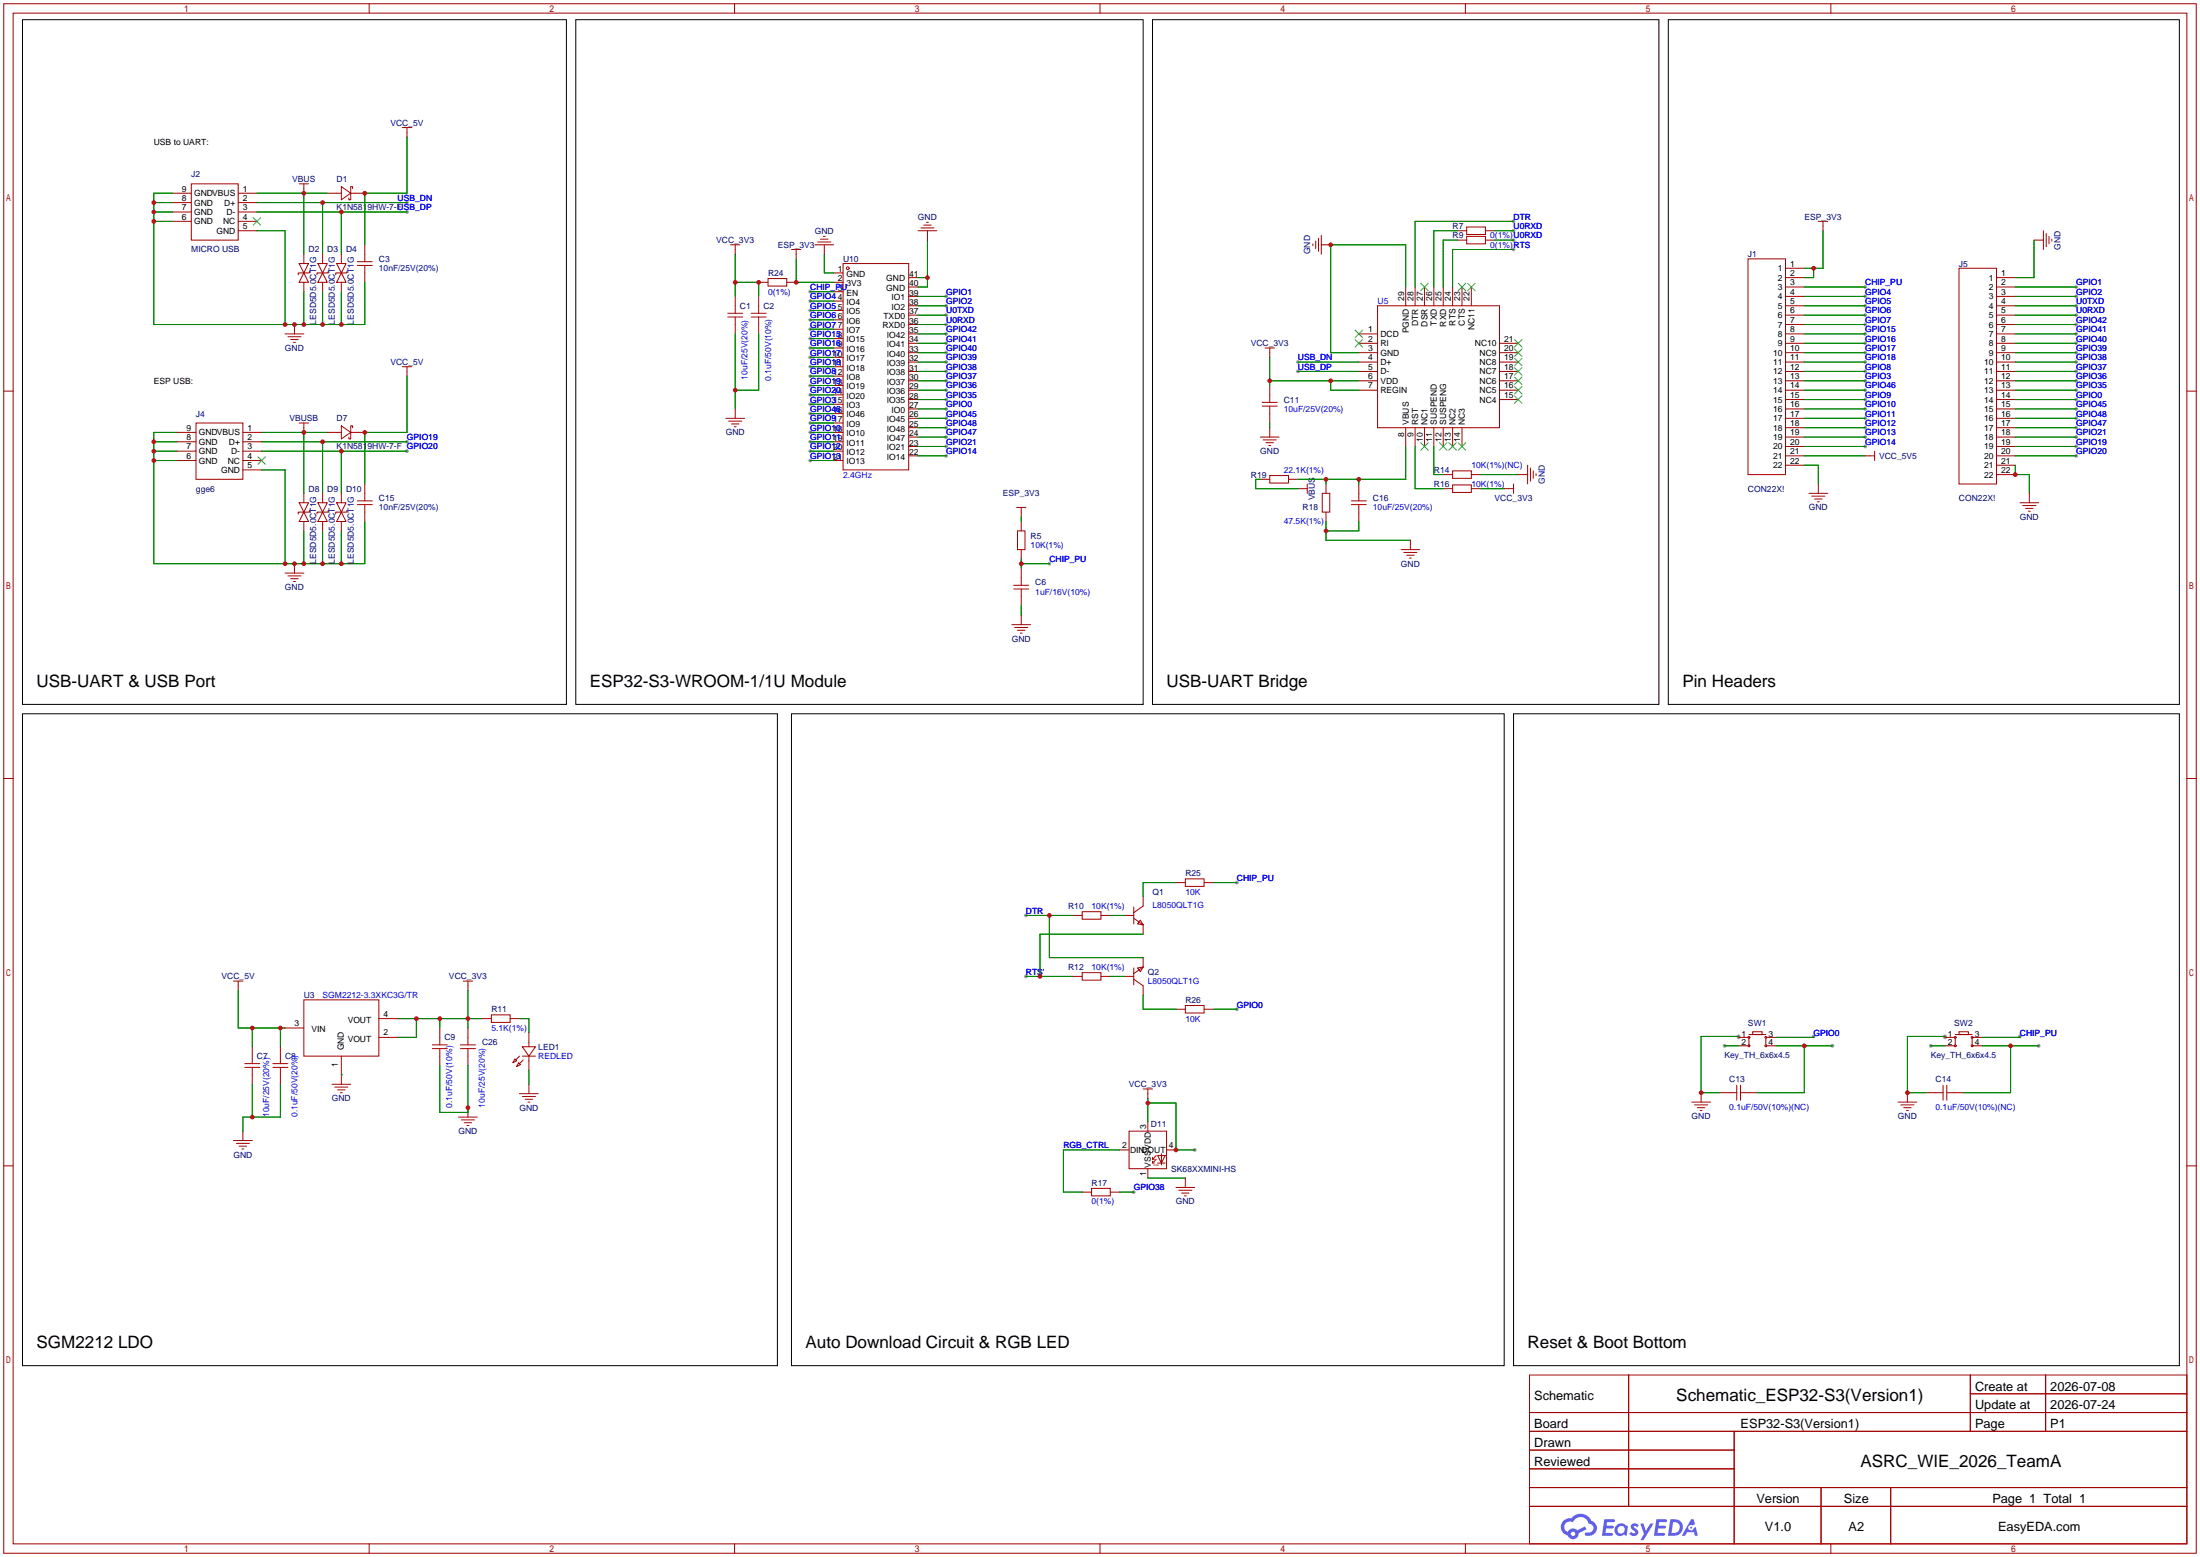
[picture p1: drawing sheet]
<svg xmlns="http://www.w3.org/2000/svg" width="596mm" height="422mm" viewBox="0 0 596 422" stroke-linecap="round" stroke-linejoin="round" font-family="sans-serif">
<g fill="#999">
<circle cx="470.9" cy="280.9" r=".51"/>
<circle cx="526.8" cy="280.9" r=".51"/>
<circle cx="110.2" cy="54.9" r=".51"/>
<circle cx="110.2" cy="57.4" r=".51"/>
<circle cx="351.5" cy="98" r=".51"/>
<circle cx="351.5" cy="100.6" r=".51"/>
<circle cx="410" cy="59.9" r=".51"/>
<circle cx="410" cy="67.6" r=".51"/>
<circle cx="410" cy="62.5" r=".51"/>
<circle cx="410" cy="65" r=".51"/>
<circle cx="323.6" cy="311.4" r=".51"/>
<circle cx="307.1" cy="322.8" r=".51"/>
<circle cx="491.2" cy="280.7" r=".51"/>
<circle cx="467.1" cy="283.2" r=".51"/>
<circle cx="470.9" cy="280.7" r=".51"/>
<circle cx="496.3" cy="283.2" r=".51"/>
<circle cx="547.1" cy="280.7" r=".51"/>
<circle cx="523" cy="283.2" r=".51"/>
<circle cx="526.8" cy="280.7" r=".51"/>
<circle cx="552.2" cy="283.2" r=".51"/>
<circle cx="219.5" cy="79" r=".51"/>
<circle cx="219.5" cy="81.5" r=".51"/>
<circle cx="219.5" cy="84.1" r=".51"/>
<circle cx="219.5" cy="86.6" r=".51"/>
<circle cx="219.5" cy="89.2" r=".51"/>
<circle cx="219.5" cy="91.7" r=".51"/>
<circle cx="219.5" cy="94.2" r=".51"/>
<circle cx="219.5" cy="96.8" r=".51"/>
<circle cx="219.5" cy="99.3" r=".51"/>
<circle cx="219.5" cy="101.9" r=".51"/>
<circle cx="219.5" cy="104.4" r=".51"/>
<circle cx="219.5" cy="106.9" r=".51"/>
<circle cx="219.5" cy="109.5" r=".51"/>
<circle cx="219.5" cy="112" r=".51"/>
<circle cx="219.5" cy="114.6" r=".51"/>
<circle cx="219.5" cy="117.1" r=".51"/>
<circle cx="219.5" cy="119.6" r=".51"/>
<circle cx="219.5" cy="122.2" r=".51"/>
<circle cx="219.5" cy="124.7" r=".51"/>
<circle cx="256.3" cy="80.3" r=".51"/>
<circle cx="256.3" cy="82.8" r=".51"/>
<circle cx="256.3" cy="85.3" r=".51"/>
<circle cx="256.3" cy="87.9" r=".51"/>
<circle cx="256.3" cy="90.4" r=".51"/>
<circle cx="256.3" cy="93" r=".51"/>
<circle cx="256.3" cy="95.5" r=".51"/>
<circle cx="256.3" cy="98" r=".51"/>
<circle cx="256.3" cy="100.6" r=".51"/>
<circle cx="256.3" cy="103.1" r=".51"/>
<circle cx="256.3" cy="105.7" r=".51"/>
<circle cx="256.3" cy="108.2" r=".51"/>
<circle cx="256.3" cy="110.7" r=".51"/>
<circle cx="256.3" cy="113.3" r=".51"/>
<circle cx="256.3" cy="115.8" r=".51"/>
<circle cx="256.3" cy="118.4" r=".51"/>
<circle cx="256.3" cy="120.9" r=".51"/>
<circle cx="256.3" cy="123.4" r=".51"/>
<circle cx="335" cy="239" r=".51"/>
<circle cx="335" cy="273.3" r=".51"/>
<circle cx="277.9" cy="247.9" r=".51"/>
<circle cx="277.9" cy="264.4" r=".51"/>
<circle cx="284.2" cy="152.7" r=".51"/>
<circle cx="505.2" cy="120.9" r=".51"/>
<circle cx="505.2" cy="118.4" r=".51"/>
<circle cx="505.2" cy="115.8" r=".51"/>
<circle cx="505.2" cy="113.3" r=".51"/>
<circle cx="505.2" cy="110.7" r=".51"/>
<circle cx="505.2" cy="108.2" r=".51"/>
<circle cx="505.2" cy="105.7" r=".51"/>
<circle cx="505.2" cy="103.1" r=".51"/>
<circle cx="505.2" cy="100.6" r=".51"/>
<circle cx="505.2" cy="98" r=".51"/>
<circle cx="505.2" cy="95.5" r=".51"/>
<circle cx="505.2" cy="93" r=".51"/>
<circle cx="505.2" cy="90.4" r=".51"/>
<circle cx="505.2" cy="87.9" r=".51"/>
<circle cx="505.2" cy="85.3" r=".51"/>
<circle cx="505.2" cy="82.8" r=".51"/>
<circle cx="505.2" cy="80.3" r=".51"/>
<circle cx="505.2" cy="77.7" r=".51"/>
<circle cx="562.4" cy="123.4" r=".51"/>
<circle cx="562.4" cy="120.9" r=".51"/>
<circle cx="562.4" cy="118.4" r=".51"/>
<circle cx="562.4" cy="115.8" r=".51"/>
<circle cx="562.4" cy="113.3" r=".51"/>
<circle cx="562.4" cy="110.7" r=".51"/>
<circle cx="562.4" cy="108.2" r=".51"/>
<circle cx="562.4" cy="105.7" r=".51"/>
<circle cx="562.4" cy="103.1" r=".51"/>
<circle cx="562.4" cy="100.6" r=".51"/>
<circle cx="562.4" cy="98" r=".51"/>
<circle cx="562.4" cy="95.5" r=".51"/>
<circle cx="562.4" cy="93" r=".51"/>
<circle cx="562.4" cy="90.4" r=".51"/>
<circle cx="562.4" cy="87.9" r=".51"/>
<circle cx="110.2" cy="122.2" r=".51"/>
<circle cx="110.2" cy="119.6" r=".51"/>
<circle cx="562.4" cy="85.3" r=".51"/>
<circle cx="562.4" cy="82.8" r=".51"/>
<circle cx="562.4" cy="77.7" r=".51"/>
<circle cx="562.4" cy="80.3" r=".51"/>
</g>
<g fill="none" stroke="#a10000" stroke-width=".27">
<path d="M1 1h593.9v419.6h-593.9zM3.6 3.6h588.7v414.5h-588.7zM100 1v2.6M199 1v2.6M297.9 1v2.6M396.9 1v2.6M495.9 1v2.6M1 105.9h2.6M592.3 105.9h2.6M1 210.8h2.6M592.3 210.8h2.6M1 315.7h2.6"/>
<path d="M592.3 315.7h2.6M414.3 372.4h178v45.7h-178zM441.1 372.4v35.5M533.7 372.4v15.2M533.7 377.4h58.6M554.1 372.4v15.2M414.3 382.5h178M414.3 387.6h178M414.3 392.7h55.4M414.3 397.8h55.4M469.7 387.6v30.5M100 418.1v2.5"/>
<path d="M199 418.1v2.5M297.9 418.1v2.5M396.9 418.1v2.5M414.3 402.8h178M414.3 407.9h178M493.2 402.8v15.3M495.9 418.1v2.5M512.1 402.8v15.3"/>
</g>
<g fill="#5487ff">
<path d="M442 412.8a1.3 1.3 0 0 1 1.9 .2l-.4 .7a.47 .47 0 0 0-.4-.5 .47 .47 0 0 0-.6 .3l.2 .1a1.28 1.28 0 0 1 .7 2.1 1.53 1.53 0 0 1-2.1-.3l.5-.6 .8 .4a.31 .31 0 0 0 .3-.2 .31 .31 0 0 0-.3-.4 1.12 1.12 0 0 1-.6-1.8z"/>
<path d="M444.3 412.6h.8l.7 1.9 1.2-1.9h.9l-2.7 4.5h-.9l1-1.7z"/>
<path d="M434.5 411.4h2.5a.4 .4 0 0 1 .4 .4 .4 .4 0 0 1-.4 .4h-1.7l-.1 .9h1.6l.3 .4-.4 .4h-1.7l-.1 1.2 1.8 .1 .2 .5-.4 .2h-2.6z"/>
<path d="M448.6 411.4h2.5a.4 .4 0 0 1 .5 .4 .4 .4 0 0 1-.5 .4h-1.7l-.1 .9h1.6l.3 .4-.4 .4h-1.7l-.1 1.2 1.8 .1 .2 .5-.4 .2h-2.6z"/>
<path d="M458 411.4h.8l.3 1.4-.6 .3a.75 .75 0 0 0-1.2 .3 .75 .75 0 0 0 .5 1.1 .75 .75 0 0 0 1-.7l.5-.3 .6 2.4h-.8l-.3-1h-1.8l-.6 1h-.9z"/>
<path d="M452.4 411.4l-.6 4.5h1.4a2.27 2.27 0 0 0 2.6-2.3 2.27 2.27 0 0 0-2.7-2.2zM453.2 412.2a1.5 1.5 0 0 1 1.8 1.5 1.5 1.5 0 0 1-1.9 1.4h-.3z"/>
<path d="M437.8 413a1.6 1.6 0 0 0-.3 2.3 1.6 1.6 0 0 0 2.3 .2l.8 .4 .3-2.5-.1-.3h-.5a1.58 1.58 0 0 0-2.5-.1zM438.4 413.6a.99 .99 0 0 1 1.7 .5 .99 .99 0 0 1-1.4 1.1 .98 .98 0 0 1-.3-1.6z"/>
<path d="M423.5 411.8a2.37 2.37 0 0 0 1.1 4 1.54 1.54 0 0 0 1.8 1 1.54 1.54 0 0 0 1.2-1.6l2.2-1.1-.5-.7-2.1 1a1.57 1.57 0 0 0-2.6 .5 1.5 1.5 0 0 1-.7-2.1 1.5 1.5 0 0 1 2.2-.5 2.27 2.27 0 0 1 2.3-1.4 2.27 2.27 0 0 1 2 1.8 1.23 1.23 0 0 1 1.1 1.5 1.23 1.23 0 0 1-1.7 .8 .47 .47 0 0 0-.6 .4 .47 .47 0 0 0 .5 .5 2.14 2.14 0 0 0 2.7-1.3 2.14 2.14 0 0 0-1.4-2.7 3.2 3.2 0 0 0-5.4-.8l-1.1 .1zM425.5 415.4a.6 .6 0 0 1 1.2 0 .6 .6 0 0 1-1.2 0z"/>
<circle cx="458" cy="413.7" r=".28"/>
</g>
<g fill="none" stroke="#a10000" stroke-width=".27">
<path d="M109 34.5h2.5M110.2 34.5v2.6M46.7 52.3h5.1M46.7 54.9h5.1M46.7 57.4h5.1M46.7 59.9h5.1M51.8 49.8h12.7v15.2h-12.7zM64.5 52.3h5.1M64.5 54.9h5.1M64.5 57.4h5.1M64.5 59.9h5.1M81 49.8h2.6"/>
<path d="M82.3 49.8v2.5M88.6 52.3h3.9M92.5 50.5l2.5 1.8-2.5 1.8zM95 52.3h3.8M95.5 51.1v-.6h-.5v3.6h-.5v-.5M492.5 59.9h2.5M493.8 59.9v2.6M64.5 62.5h5.1M81 71.4h2.6l-1.3 2.5zM82.3 73.9l1.3 2.6h-2.6zM82.3 68.8v2.6M82.3 76.5v2.5"/>
<path d="M83.8 73.4v.5h-3v.5M86.1 71.4h2.5l-1.2 2.5zM87.4 73.9l1.2 2.6h-2.5zM87.4 68.8v2.6M87.4 76.5v2.5M88.9 73.4v.5h-3v.5M91.2 71.4h2.5l-1.2 2.5zM92.5 73.9l1.2 2.6h-2.5zM92.5 68.8v2.6M92.5 76.5v2.5M94 73.4v.5h-3.1v.5M96.8 70.9h4"/>
<path d="M96.8 71.9h4M98.8 66.3v4.6M98.8 71.9v4.6M197.9 66.3h2.5M199.1 66.3v2.5M205.5 76.5h2.5M208 75.4h5.1v2.1h-5.1zM213.1 76.5h2.5M214.4 67.6h2.5M215.6 67.6v2.5M220.7 66.3h5.1M221.5 65.5h3.5"/>
<path d="M222.2 64.8h2.1M223 64h.5M223.3 66.3v2.5M225.8 73.9h2.5M225.8 76.5h2.5M225.8 79h2.5M228.3 71.4h17.8v55.9h-17.8zM246.1 77.7h2.6M246.1 75.2h2.6M248.7 62.5h5M249.4 61.7h3.6M250.2 61h2"/>
<path d="M251 60.2h.5M251.2 62.5v2.5M355.6 66v.5M356.4 65.3v2M357.1 64.5v3.6M357.9 66.3h2.5M357.9 63.8v5M380.7 77.7v5.1M383.3 77.7v5.1M385.8 77.7v5.1M388.4 77.7v5.1M390.9 77.7v5.1"/>
<path d="M393.4 77.7v5.1M394.7 62.5h2.6M394.7 65h2.6M396 77.7v5.1M397.3 61.5h5v2h-5zM397.3 64h5v2h-5zM398.5 77.7v5.1M402.3 62.5h2.6M402.3 65h2.6M473.5 70.1h10.1v58.4h-10.1zM483.6 77.7h5.1M483.6 75.2h5.1"/>
<path d="M483.6 72.6h5.1M530.6 72.6h10.2v58.5h-10.2zM540.8 77.7h5M540.8 75.2h5M550.9 65h2.6M553.5 62.5v5.1M554.2 63.2v3.6M555 64v2M555.8 64.8v.5M77.2 90.4h5.1M78 91.2h3.5M78.7 91.9h2.1"/>
<path d="M79.5 92.7h.5M79.8 87.9v2.5M109 99.3h2.5M110.2 99.3v2.6M197.1 84.8h4.1M197.1 85.9h4.1M199.1 80.3v4.5M199.1 85.9v4.5M203.5 84.8h4M203.5 85.9h4M205.5 80.3v4.5M205.5 85.9v4.5"/>
<path d="M225.8 99.3h2.5M225.8 94.2h2.5M225.8 81.5h2.5M225.8 84.1h2.5M225.8 86.6h2.5M225.8 89.2h2.5M225.8 91.7h2.5M225.8 96.8h2.5M246.1 90.4h2.6M246.1 93h2.6M246.1 95.5h2.6M246.1 98h2.6"/>
<path d="M246.1 87.9h2.6M246.1 85.3h2.6M246.1 82.8h2.6M246.1 80.3h2.6M342.6 94.2h2.6M343.9 94.2v2.6M368 90.4h5.1M368 93h5.1M368 95.5h5.1M368 98h5.1M373.1 82.8h33v33h-33zM406.1 93h5.1"/>
<path d="M406.1 95.5h5.1M406.1 98h5.1M483.6 90.4h5.1M483.6 93h5.1M483.6 95.5h5.1M483.6 98h5.1M483.6 87.9h5.1M483.6 85.3h5.1M483.6 82.8h5.1M483.6 80.3h5.1M540.8 90.4h5M540.8 93h5"/>
<path d="M540.8 95.5h5M540.8 98h5M540.8 87.9h5M540.8 85.3h5M540.8 82.8h5M540.8 80.3h5M48 117.1h5.1M48 119.6h5.1M53.1 114.6h12.7v15.2h-12.7zM65.8 117.1h5.1M65.8 119.6h5.1M81 114.6h2.6"/>
<path d="M82.3 114.6v2.5M88.6 117.1h3.9M92.5 115.3l2.5 1.8-2.5 1.8zM95 117.1h3.8M95.5 115.8v-.5h-.5v3.6h-.5v-.5M196.6 113.3h5.1M197.4 114h3.5M198.1 114.8h2.1M198.9 115.6h.5M199.1 110.7v2.6M225.8 101.9h2.5M225.8 104.4h2.5"/>
<path d="M225.8 106.9h2.5M225.8 109.5h2.5M225.8 112h2.5M225.8 114.6h2.5M225.8 117.1h2.5M225.8 119.6h2.5M246.1 100.6h2.6M246.1 103.1h2.6M246.1 105.7h2.6M246.1 108.2h2.6M246.1 118.4h2.6M246.1 115.8h2.6"/>
<path d="M246.1 113.3h2.6M246.1 110.7h2.6M341.4 118.4h5.1M341.9 109h4M341.9 110h4M342.1 119.1h3.6M342.9 119.9h2M343.9 104.4v4.6M343.9 110v4.6M343.9 115.8v2.6M368 100.6h5.1M368 103.1h5.1"/>
<path d="M368 105.7h5.1M380.7 115.8v5.1M383.3 115.8v5.1M385.8 115.8v5.1M388.4 115.8v5.1M390.9 115.8v5.1M393.4 115.8v5.1M396 115.8v5.1M406.1 100.6h5.1M406.1 103.1h5.1M406.1 105.7h5.1M406.1 108.2h5.1"/>
<path d="M483.6 100.6h5.1M483.6 103.1h5.1M483.6 105.7h5.1M483.6 108.2h5.1M483.6 118.4h5.1M483.6 115.8h5.1M483.6 113.3h5.1M483.6 110.7h5.1M540.8 100.6h5M540.8 103.1h5M540.8 105.7h5M540.8 108.2h5"/>
<path d="M540.8 118.4h5M540.8 115.8h5M540.8 113.3h5M540.8 110.7h5M48 122.2h5.1M48 124.7h5.1M65.8 122.2h5.1M65.8 124.7h5.1M65.8 127.3h5.1M81 136.1h2.6l-1.3 2.6zM82.3 138.7l1.3 2.5h-2.6zM82.3 133.6v2.5"/>
<path d="M83.8 138.2v.5h-3v.5M86.1 136.1h2.5l-1.2 2.6zM87.4 138.7l1.2 2.5h-2.5zM87.4 133.6v2.5M88.9 138.2v.5h-3v.5M91.2 136.1h2.5l-1.2 2.6zM92.5 138.7l1.2 2.5h-2.5zM92.5 133.6v2.5M94 138.2v.5h-3.1v.5M96.8 135.6h4M96.8 136.7h4M98.8 131.1v4.5"/>
<path d="M98.8 136.7v4.5M225.8 122.2h2.5M225.8 124.7h2.5M246.1 123.4h2.6M246.1 120.9h2.6M275.3 137.4h2.6M276.6 137.4v2.6M341.4 129.8h2.5M343.7 120.6h.5M343.9 128.8h5.1v2h-5.1zM349 129.8h2.5M351.5 132.3h2.6"/>
<path d="M354.1 131.1v2.5M358.1 133.6h2.1v5.1h-2.1zM359.2 131.1v2.5M359.2 138.7v2.5M366 135.6h4.1M366 136.7h4.1M368 131.1v4.5M368 136.7v4.5M390.9 128.5h2.5M390.9 132.3h2.5M393.4 127.5h5.1v2h-5.1zM393.4 131.3h5.1v2h-5.1z"/>
<path d="M398.5 128.5h2.6M398.5 132.3h2.6M407.4 132.3h2.6M410 131.1v2.5M411.2 128.5h2.6M413.8 126v5.1M414.5 126.7v3.6M415.3 127.5v2M416.1 128.3v.5M483.6 123.4h5.1M483.6 120.9h5.1M483.6 126h5.1"/>
<path d="M490 133.6h5M490.7 134.4h3.6M491.5 135.1h2M492.3 135.9h.5M492.5 131.1v2.5M505.2 123.4h2.5M507.7 122.2v2.5M540.8 128.5h5M540.8 123.4h5M540.8 120.9h5M540.8 126h5M547.1 136.1h5.1"/>
<path d="M547.9 136.9h3.5M548.6 137.7h2.1M549.4 138.4h.5M549.7 133.6v2.5M77.2 155.2h5.1M78 156h3.5M78.7 156.7h2.1M79.5 157.5h.5M79.8 152.7v2.5M82.3 141.2v2.6M87.4 141.2v2.6M92.5 141.2v2.6"/>
<path d="M274.6 158.5h4M274.6 159.5h4M275.6 143.8h2v5h-2zM276.6 141.2v2.6M276.6 148.8v2.6M276.6 153.9v4.6M276.6 159.5v4.6M379.5 148.8h5.1M380.2 149.6h3.6M381 150.4h2M381.8 151.1h.5M382 146.3v2.5"/>
<path d="M274.1 169.2h5M274.8 169.9h3.6M275.6 170.7h2M276.4 171.4h.5M276.6 166.6v2.6M318.5 239h2.6M321.1 238h5v2h-5zM326.1 239h2.6M290.6 247.9h2.5M293.1 246.9h5.1v2h-5.1zM298.2 247.9h2.5M304.5 247.9h2.6"/>
<path d="M307.1 248.7l2.5 1.7M307.1 245.6v4.6M308.9 249.2l.7 1.2-1.5-.2zM309.6 242.8v2.6l-2.5 1.7M309.6 250.4v2.6M309.6 259.3v2.6M63.2 265.7h2.6M64.5 265.7v2.5M77.2 278.4h5.1M82.3 270.8h20.3v15.2h-20.3zM102.6 275.8h5.1M119.1 278.4v4.6"/>
<path d="M125.5 265.7h2.5M126.7 265.7v2.5M126.7 278.4v4.6M130.6 275.8h2.5M133.1 274.8h5.1v2.1h-5.1zM138.2 275.8h2.5M143.3 279.7v3.8M290.6 264.4h2.5M293.1 263.4h5.1v2h-5.1zM298.2 264.4h2.5M304.5 264.4h2.6M307.1 265.2l2.5 1.8v2.5"/>
<path d="M307.1 262.1v4.6M308.1 262.1l1.5-.2-.7 1.2zM309.6 261.9l-2.5 1.8M318.5 273.3h2.6M321.1 272.3h5v2h-5zM326.1 273.3h2.6M474.7 279.4h2.6v.8h-2.6zM530.6 279.4h2.5v.8h-2.5zM66.3 288h4.1M66.3 289.1h4.1M68.3 283.5v4.5M68.3 289.1v4.5"/>
<path d="M73.9 288h4.1M73.9 289.1h4.1M75.9 283.5v4.5M75.9 289.1v4.5M89.9 293.6h5.1M90.7 294.4h3.5M91.4 295.1h2.1M92.2 295.9h.5M92.5 286v7.6M102.6 280.9h5.1M117.1 283h4.1M117.1 284h4.1"/>
<path d="M119.1 284v4.5M124.7 283h4.1M124.7 284h4.1M126.7 284v4.5M126.7 300v2.5M139.4 286.8l.6 .5-1.1 .5zM140.5 287.8l.5 .5-1 .5zM140.7 296.2h5.1M140.7 286l-1 1M141.5 283.5h3.5l-1.7 2.5zM141.5 296.9h3.5M141.5 286h3.5"/>
<path d="M141.7 287l-1 1M142.2 297.7h2.1M143 298.4h.5M143.3 286v3.8M143.3 293.6v2.6M309.6 294.9h2.6M310.9 294.9v2.5M458.2 298.4h5.1M459 299.2h3.5M459.7 300h2.1M460.8 295.9v2.5M465.8 295.9h4.6"/>
<path d="M470.4 293.9v4M470.9 283.2h2.6M470.9 280.9h2.6M471.4 295.9h4.6M471.4 293.9v4M473.7 280.2h4.6M473.7 281.2v1.8M478.3 281.2v1.8M478.5 283.2h2.6M478.5 280.9h2.6M514.1 298.4h5.1M514.9 299.2h3.5"/>
<path d="M515.6 300h2.1M516.6 295.9v2.5M521.7 295.9h4.6M526.3 293.9v4M526.8 283.2h2.5M526.8 280.9h2.5M527.3 295.9h4.6M527.3 293.9v4M529.6 280.2h4.6M529.6 281.2v1.8M534.2 281.2v1.8M534.4 283.2h2.6"/>
<path d="M534.4 280.9h2.6M63.2 308.9h5.1M64 309.6h3.6M64.8 310.4h2M65.5 311.1h.5M65.8 306.3v2.6M124.2 302.5h5.1M125 303.3h3.5M125.7 304h2.1M126.5 304.8h.5M303.3 311.4h2.5M305.8 306.3h10.2v10.2h-10.2z"/>
<path d="M310.9 303.8v2.5M310.9 316.5v2.5M312.2 313.9h.5M312.2 315h.5M313.2 312.9l-1 1v-.5M313.2 313.9l-1 1.1v-.5M313.6 312.9h2l-1 2.1zM313.6 315h2M314.6 312.4v3.1M316 311.4h2.5M321.1 319v2.6M460.5 300.7h.5"/>
<path d="M516.4 300.7h.5M293.1 322.8h2.6M295.7 321.8h5v2h-5zM300.7 322.8h2.6M318.5 321.6h5.1M319.3 322.3h3.5M320 323.1h2.1M320.8 323.8h.5"/>
<circle cx="229.6" cy="72.6" r=".38"/>
<circle cx="473.7" cy="280.9" r=".25"/>
<circle cx="473.7" cy="283.2" r=".25"/>
<circle cx="478.3" cy="280.9" r=".25"/>
<circle cx="478.3" cy="283.2" r=".25"/>
<circle cx="529.6" cy="280.9" r=".25"/>
<circle cx="529.6" cy="283.2" r=".25"/>
<circle cx="534.2" cy="280.9" r=".25"/>
<circle cx="534.2" cy="283.2" r=".25"/>
</g>
<g fill="none" stroke="#3c3" stroke-width=".27">
<path d="M68.6 58.9l2 2.1M70.6 58.9l-2 2.1M384.8 76.7l2 2M386.8 76.7l-2 2M395 76.7l2 2M397 76.7l-2 2M397.5 76.7l2 2M399.5 76.7l-2 2M367 91.9l2.1 2.1M367 89.4l2.1 2M369.1 91.9l-2.1 2.1M369.1 89.4l-2.1 2"/>
<path d="M410.2 91.9l2 2.1M410.2 94.5l2 2M410.2 97l2 2.1M410.2 99.6l2 2M412.2 99.6l-2 2M412.2 94.5l-2 2M412.2 91.9l-2 2.1M412.2 97l-2 2.1M384.8 119.9l2 2M386.8 119.9l-2 2M389.9 119.9l2 2M391.9 119.9l-2 2"/>
<path d="M392.4 119.9l2.1 2M394.5 119.9l-2.1 2M395 119.9l2 2M397 119.9l-2 2M410.2 102.1l2 2M410.2 104.6l2 2.1M410.2 107.2l2 2M412.2 104.6l-2 2.1M412.2 102.1l-2 2M412.2 107.2l-2 2M69.8 123.7l2.1 2M71.9 123.7l-2.1 2"/>
</g>
<g fill="none" stroke="#008700" stroke-width=".27">
<path d="M110.2 37.1v15.2h-11.4v14M41.7 54.9h5M41.7 57.4h5M41.7 59.9h5M46.7 52.3h-5v35.6h57.1v-11.4M69.6 54.9h40.6M69.6 57.4h40.6M69.6 52.3h19M82.3 52.3v16.5M87.4 54.9v13.9M92.5 57.4v11.4M410 59.9h-26.7v17.8"/>
<path d="M69.6 62.5h7.6v25.4M82.3 79v8.9M87.4 79v8.9M92.5 79v8.9M199.1 76.5h6.4v3.8M199.1 68.8v11.5M215.6 70.1v6.4h10.2M219.5 79h6.3M223.3 68.8v5.1h2.5M248.7 75.2h2.5M251.2 65v12.7h-2.5M380.7 77.7v-11.4h-20.3v29.2h7.6"/>
<path d="M394.7 62.5h-6.3v15.2M394.7 65h-3.8v12.7M404.9 62.5h5.1M404.9 65h5.1M410 67.6h-16.6v10.1M488.7 77.7h16.5M491.2 72.6v2.6h-2.5M493.8 62.5v10.1h-5.1M545.8 77.7h16.6M550.9 65v10.2h-5.1M199.1 90.4v20.3M205.5 90.4v15.3h-6.4"/>
<path d="M219.5 81.5h6.3M219.5 84.1h6.3M219.5 86.6h6.3M219.5 89.2h6.3M219.5 91.7h6.3M219.5 94.2h6.3M219.5 96.8h6.3M219.5 99.3h6.3M248.7 87.9h7.6M248.7 95.5h7.6M248.7 98h7.6M248.7 80.3h7.6"/>
<path d="M248.7 82.8h7.6M248.7 85.3h7.6M248.7 90.4h7.6M248.7 93h7.6M343.9 96.8v7.6M351.5 98h16.5M488.7 87.9h16.5M488.7 95.5h16.5M488.7 98h16.5M488.7 80.3h16.5M488.7 82.8h16.5M488.7 85.3h16.5"/>
<path d="M488.7 90.4h16.5M488.7 93h16.5M545.8 87.9h16.6M545.8 95.5h16.6M545.8 98h16.6M545.8 80.3h16.6M545.8 82.8h16.6M545.8 85.3h16.6M545.8 90.4h16.6M545.8 93h16.6M41.7 119.6h6.3M48 117.1h-6.3v35.6h57.1v-11.5"/>
<path d="M70.9 117.1h17.7M70.9 119.6h39.3M82.3 117.1v16.5M87.4 119.6v14M110.2 101.9v15.2h-11.4v14M219.5 101.9h6.3M219.5 104.4h6.3M219.5 106.9h6.3M219.5 109.5h6.3M219.5 112h6.3M219.5 114.6h6.3M219.5 117.1h6.3"/>
<path d="M219.5 119.6h6.3M248.7 100.6h7.6M248.7 103.1h7.6M248.7 105.7h7.6M248.7 108.2h7.6M248.7 110.7h7.6M248.7 113.3h7.6M248.7 115.8h7.6M248.7 118.4h7.6M343.9 114.6v1.2M343.9 103.1h24.1M351.5 100.6h16.5"/>
<path d="M360.4 103.1v2.6h7.6M488.7 100.6h16.5M488.7 103.1h16.5M488.7 105.7h16.5M488.7 108.2h16.5M488.7 110.7h16.5M488.7 113.3h16.5M488.7 115.8h16.5M488.7 118.4h16.5M545.8 100.6h16.6M545.8 103.1h16.6M545.8 105.7h16.6"/>
<path d="M545.8 108.2h16.6M545.8 110.7h16.6M545.8 113.3h16.6M545.8 115.8h16.6M545.8 118.4h16.6M41.7 122.2h6.3M41.7 124.7h6.3M70.9 127.3h6.3v25.4M70.9 122.2h39.3M92.5 122.2v11.4M219.5 122.2h6.3M219.5 124.7h6.3"/>
<path d="M248.7 120.9h7.6M248.7 123.4h7.6M276.6 140v1.2M341.4 129.8h-1.3v2.5h11.4M359.2 129.8v1.3M368 129.8v1.3M380.7 120.9v8.9h-29.2M383.3 120.9v11.4h7.6M388.4 120.9v7.6h2.5M401.1 128.5h10.1M401.1 132.3h6.3M488.7 120.9h16.5"/>
<path d="M488.7 123.4h16.5M488.7 126h3.8v5.1M545.8 126v2.5h3.9v5.1M545.8 120.9h16.6M545.8 123.4h16.6M82.3 143.8v8.9M87.4 143.8v8.9M92.5 143.8v8.9M276.6 151.4v2.5M276.6 152.7h7.6M359.2 141.2v5.1h22.8M368 141.2v2.6h-8.8"/>
<path d="M276.6 164.1v2.5M318.5 239h-8.9v3.8M328.7 239h6.3M277.9 247.9h12.7M284.2 247.9v11.4h25.4M300.7 247.9h3.8M309.6 253h-27.9v11.4M64.5 268.2v10.2h12.7M68.3 278.4v5.1M75.9 278.4v5.1M107.7 275.8h22.9M112.8 275.8v5.1h-5.1"/>
<path d="M119.1 275.8v2.6M126.7 268.2v10.2M140.7 275.8h2.6v3.9M277.9 264.4h12.7M300.7 264.4h3.8M309.6 269.5v3.8h8.9M328.7 273.3h6.3M68.3 293.6v8.9M75.9 293.6v8.9h-10.1v3.8M92.5 291.1h.1M119.1 288.5v12.7h7.6v-12.7M143.3 289.8v3.8"/>
<path d="M310.9 298.7h7.6v12.7h5.1M310.9 297.4v6.4M467.1 283.2h3.8M470.9 280.7h-10.1v15.2h5M481.1 283.2h15.2M488.7 283.2v12.7h-12.7M491.2 280.7v.2h-10.1M523 283.2h3.8M526.8 280.7h-10.2v15.2h5.1M537 283.2h15.2M544.6 283.2v12.7h-12.7M547.1 280.7v.2h-10.1"/>
<path d="M303.3 311.4h-15.3v11.4h5.1M310.9 319h10.2M303.3 322.8h3.8"/>
</g>
<path d="M6.1 5.3h147.3v185.5h-147.3zM156 5.3h153.6v185.5h-153.6zM312.2 5.3h137.1v185.5h-137.1zM451.9 5.3h138.4v185.5h-138.4zM6.1 193.3h204.5v176.5h-204.5zM214.4 193.3h193v176.5h-193zM410 193.3h180.3v176.5h-180.3z" fill="none" stroke="#000" stroke-width=".27"/>
<g fill="#c00">
<circle cx="87.4" cy="54.9" r=".63"/>
<circle cx="92.5" cy="57.4" r=".63"/>
<circle cx="82.3" cy="52.3" r=".63"/>
<circle cx="98.8" cy="52.3" r=".63"/>
<circle cx="77.2" cy="87.9" r=".63"/>
<circle cx="41.7" cy="59.9" r=".63"/>
<circle cx="41.7" cy="57.4" r=".63"/>
<circle cx="41.7" cy="54.9" r=".63"/>
<circle cx="79.8" cy="87.9" r=".63"/>
<circle cx="82.3" cy="87.9" r=".63"/>
<circle cx="87.4" cy="87.9" r=".63"/>
<circle cx="92.5" cy="87.9" r=".63"/>
<circle cx="360.4" cy="66.3" r=".63"/>
<circle cx="343.9" cy="103.1" r=".63"/>
<circle cx="360.4" cy="103.1" r=".63"/>
<circle cx="359.2" cy="143.8" r=".63"/>
<circle cx="368" cy="129.8" r=".63"/>
<circle cx="359.2" cy="129.8" r=".63"/>
<circle cx="318.5" cy="311.4" r=".63"/>
<circle cx="310.9" cy="298.7" r=".63"/>
<circle cx="460.8" cy="295.9" r=".63"/>
<circle cx="488.7" cy="283.2" r=".63"/>
<circle cx="516.6" cy="295.9" r=".63"/>
<circle cx="544.6" cy="283.2" r=".63"/>
<circle cx="251.2" cy="75.2" r=".63"/>
<circle cx="215.6" cy="76.5" r=".63"/>
<circle cx="199.1" cy="76.5" r=".63"/>
<circle cx="205.5" cy="76.5" r=".63"/>
<circle cx="199.1" cy="105.7" r=".63"/>
<circle cx="284.2" cy="247.9" r=".63"/>
<circle cx="281.7" cy="264.4" r=".63"/>
<circle cx="276.6" cy="152.7" r=".63"/>
<circle cx="491.2" cy="72.6" r=".63"/>
<circle cx="545.8" cy="128.5" r=".63"/>
<circle cx="112.8" cy="275.8" r=".63"/>
<circle cx="119.1" cy="275.8" r=".63"/>
<circle cx="126.7" cy="275.8" r=".63"/>
<circle cx="126.7" cy="300" r=".63"/>
<circle cx="68.3" cy="278.4" r=".63"/>
<circle cx="75.9" cy="278.4" r=".63"/>
<circle cx="68.3" cy="302.5" r=".63"/>
<circle cx="77.2" cy="152.7" r=".63"/>
<circle cx="41.7" cy="124.7" r=".63"/>
<circle cx="41.7" cy="122.2" r=".63"/>
<circle cx="41.7" cy="119.6" r=".63"/>
<circle cx="79.8" cy="152.7" r=".63"/>
<circle cx="82.3" cy="152.7" r=".63"/>
<circle cx="87.4" cy="152.7" r=".63"/>
<circle cx="92.5" cy="152.7" r=".63"/>
<circle cx="98.8" cy="117.1" r=".63"/>
<circle cx="92.5" cy="122.2" r=".63"/>
<circle cx="82.3" cy="117.1" r=".63"/>
<circle cx="87.4" cy="119.6" r=".63"/>
</g>
<g font-size="4.6">
<text x="9.9" y="186">USB-UART &amp; USB Port</text>
<text x="159.8" y="186">ESP32-S3-WROOM-1/1U Module</text>
<text x="316" y="186">USB-UART Bridge</text>
<text x="455.7" y="186">Pin Headers</text>
<text x="9.9" y="365.1">SGM2212 LDO</text>
<text x="218.2" y="365.1">Auto Download Circuit &amp; RGB LED</text>
<text x="413.8" y="365.1">Reset &amp; Boot Bottom</text>
<text x="454" y="379.5">Schematic_ESP32-S3(Version1)</text>
<text x="503.9" y="397.2">ASRC_WIE_2026_TeamA</text>
</g>
<g font-size="3.5">
<text x="534.9" y="376.6">Create at</text>
<text x="555.3" y="376.6">2026-07-08</text>
<text x="415.5" y="379.1">Schematic</text>
<text x="534.9" y="381.7">Update at</text>
<text x="555.3" y="381.7">2026-07-24</text>
<text x="415.5" y="386.7">Board</text>
<text x="471.5" y="386.7">ESP32-S3(Version1)</text>
<text x="534.9" y="386.7">Page</text>
<text x="555.3" y="386.7">P1</text>
<text x="415.5" y="391.8">Drawn</text>
<text x="415.5" y="396.9">Reviewed</text>
<text x="475.7" y="407.1">Version</text>
<text x="499.4" y="407.1">Size</text>
<text x="539.6" y="407.1">Page 1 Total 1</text>
<text x="478" y="414.7">V1.0</text>
<text x="500.7" y="414.7">A2</text>
<text x="541.2" y="414.7">EasyEDA.com</text>
</g>
<g font-size="2.3" fill="#000080">
<text x="105.7" y="34.1">VCC_5V</text>
<text x="51.8" y="48.1">J2</text>
<text x="79.2" y="49.3">VBUS</text>
<text x="91.2" y="49.3">D1</text>
<text x="91.2" y="56.9">K1N5819HW-7-F</text>
<text x="248.6" y="59.5">GND</text>
<text x="488.8" y="59.5">ESP_3V3</text>
<text x="194" y="65.8">VCC_3V3</text>
<text x="220.7" y="63.3">GND</text>
<text x="393.4" y="62">R7</text>
<text x="393.4" y="64.6">R9</text>
<text x="51.8" y="68.4">MICRO USB</text>
<text x="83.6" y="68.4">D2</text>
<text x="88.6" y="68.4">D3</text>
<text x="93.7" y="68.4">D4</text>
<text x="102.6" y="70.9">C3</text>
<text x="210.6" y="67.1">ESP_3V3</text>
<text x="228.3" y="70.9">U10</text>
<text x="354.9" y="68.9" transform="rotate(-90 354.9 68.9)">GND</text>
<text x="473.5" y="69.6">J1</text>
<text x="558.1" y="67.6" transform="rotate(-90 558.1 67.6)">GND</text>
<text x="102.6" y="73.5">10nF/25V(20%)</text>
<text x="208" y="74.7">R24</text>
<text x="530.6" y="72.2">J5</text>
<text x="200.4" y="83.6">C1</text>
<text x="206.8" y="83.6">C2</text>
<text x="85.6" y="87.9" transform="rotate(-90 85.6 87.9)">LESD5D5.0CT1G</text>
<text x="90.7" y="87.9" transform="rotate(-90 90.7 87.9)">LESD5D5.0CT1G</text>
<text x="95.8" y="87.9" transform="rotate(-90 95.8 87.9)">LESD5D5.0CT1G</text>
<text x="77.2" y="95">GND</text>
<text x="338.8" y="93.8">VCC_3V3</text>
<text x="105.7" y="98.9">VCC_5V</text>
<text x="53.1" y="112.8">J4</text>
<text x="347.7" y="109">C11</text>
<text x="78.4" y="114.1">VBUSB</text>
<text x="91.2" y="114.1">D7</text>
<text x="196.6" y="117.9">GND</text>
<text x="91.2" y="121.7">K1N5819HW-7-F GPIO20</text>
<text x="341.4" y="123">GND</text>
<text x="509" y="124.3">VCC_5V5</text>
<text x="338.8" y="129.3">R19</text>
<text x="388.4" y="128.1">R14</text>
<text x="388.4" y="131.9">R16</text>
<text x="418.4" y="131.1" transform="rotate(-90 418.4 131.1)">GND</text>
<text x="53.1" y="133.1">gge6</text>
<text x="83.6" y="133.1">D8</text>
<text x="88.6" y="133.1">D9</text>
<text x="93.7" y="133.1">D10</text>
<text x="102.6" y="135.7">C15</text>
<text x="271.6" y="134.4">ESP_3V3</text>
<text x="356.2" y="135.5" transform="rotate(-90 356.2 135.5)">VBUS</text>
<text x="371.9" y="135.7">C16</text>
<text x="404.8" y="135.7">VCC_3V3</text>
<text x="473.5" y="133.1">CON22X!</text>
<text x="530.6" y="135.7">CON22X!</text>
<text x="102.6" y="138.2">10nF/25V(20%)</text>
<text x="352.8" y="138.2">R18</text>
<text x="489.9" y="138.2">GND</text>
<text x="547.1" y="140.8">GND</text>
<text x="279.1" y="145.8">R5</text>
<text x="85.6" y="152.7" transform="rotate(-90 85.6 152.7)">LESD5D5.0CT1G</text>
<text x="90.7" y="152.7" transform="rotate(-90 90.7 152.7)">LESD5D5.0CT1G</text>
<text x="95.8" y="152.7" transform="rotate(-90 95.8 152.7)">LESD5D5.0CT1G</text>
<text x="379.5" y="153.5">GND</text>
<text x="77.2" y="159.8">GND</text>
<text x="280.4" y="158.5">C6</text>
<text x="274" y="173.8">GND</text>
<text x="321.1" y="237.3">R25</text>
<text x="312.2" y="242.4">Q1</text>
<text x="289.3" y="246.2">R10</text>
<text x="289.3" y="262.7">R12</text>
<text x="310.9" y="264">Q2</text>
<text x="60" y="265.2">VCC_5V</text>
<text x="121.6" y="265.2">VCC_3V3</text>
<text x="82.3" y="270.3">U3</text>
<text x="133.1" y="274.1">R11</text>
<text x="321.1" y="271.6">R26</text>
<text x="120.4" y="281.7">C9</text>
<text x="473.5" y="277.9">SW1</text>
<text x="529.3" y="277.9">SW2</text>
<text x="69.6" y="286.8">C7</text>
<text x="77.2" y="286.8">C8</text>
<text x="130.6" y="283">C26</text>
<text x="145.8" y="284.3">LED1</text>
<text x="467.1" y="286.6">Key_TH_6x6x4.5</text>
<text x="523" y="286.6">Key_TH_6x6x4.5</text>
<text x="468.4" y="292.9">C13</text>
<text x="524.3" y="292.9">C14</text>
<text x="89.9" y="298.2">GND</text>
<text x="305.8" y="294.4">VCC_3V3</text>
<text x="140.7" y="300.8">GND</text>
<text x="311.7" y="305.2">D11</text>
<text x="458.2" y="303.1">GND</text>
<text x="514.1" y="303.1">GND</text>
<text x="124.2" y="307.1">GND</text>
<text x="63.2" y="313.5">GND</text>
<text x="317.2" y="317.3">SK68XXMINI-HS</text>
<text x="295.7" y="321.1">R17</text>
<text x="318.5" y="326.2">GND</text>
</g>
<g font-size="2.3">
<text x="41.7" y="39.2">USB to UART:</text>
<text x="49.3" y="51.9">9</text>
<text x="52.6" y="53.1">GNDVBUS</text>
<text x="65.8" y="51.9">1</text>
<text x="49.3" y="59.5">6</text>
<text x="49.3" y="56.9">7</text>
<text x="49.3" y="54.4">8</text>
<text x="52.6" y="58.2">GND</text>
<text x="52.6" y="55.7">GND</text>
<text x="60.7" y="55.7">D+</text>
<text x="61.3" y="58.2">D-</text>
<text x="65.8" y="54.4">2</text>
<text x="65.8" y="56.9">3</text>
<text x="65.8" y="59.5">4</text>
<text x="52.6" y="60.8">GND</text>
<text x="58.6" y="63.3">GND</text>
<text x="60.4" y="60.8">NC</text>
<text x="65.8" y="62">5</text>
<text x="226.9" y="73.7">1</text>
<text x="226.9" y="76.2">2</text>
<text x="229.3" y="75">GND</text>
<text x="229.3" y="77.5">3V3</text>
<text x="240.1" y="76.2">GND</text>
<text x="246.3" y="77.5">40</text>
<text x="246.3" y="75">41</text>
<text x="481.6" y="76">2</text>
<text x="481.6" y="73.5">1</text>
<text x="484.9" y="77.3">3</text>
<text x="484.9" y="74.7">2</text>
<text x="484.9" y="72.2">1</text>
<text x="538.7" y="76">1</text>
<text x="542" y="77.3">2</text>
<text x="542" y="74.7">1</text>
<text x="226.9" y="78.8">3</text>
<text x="226.9" y="81.3">4</text>
<text x="226.9" y="83.8">5</text>
<text x="229.3" y="80">EN</text>
<text x="229.3" y="82.6">IO4</text>
<text x="240.1" y="78.8">GND</text>
<text x="241.5" y="83.8">IO2</text>
<text x="241.5" y="81.3">IO1</text>
<text x="246.3" y="82.6">38</text>
<text x="246.3" y="80">39</text>
<text x="380.3" y="81.5" transform="rotate(-90 380.3 81.5)">29</text>
<text x="382.8" y="81.5" transform="rotate(-90 382.8 81.5)">28</text>
<text x="385.4" y="81.5" transform="rotate(-90 385.4 81.5)">27</text>
<text x="387.9" y="81.5" transform="rotate(-90 387.9 81.5)">26</text>
<text x="390.4" y="81.5" transform="rotate(-90 390.4 81.5)">25</text>
<text x="393" y="81.5" transform="rotate(-90 393 81.5)">24</text>
<text x="395.5" y="81.5" transform="rotate(-90 395.5 81.5)">23</text>
<text x="398.1" y="81.5" transform="rotate(-90 398.1 81.5)">22</text>
<text x="481.6" y="83.6">5</text>
<text x="481.6" y="81.1">4</text>
<text x="481.6" y="78.5">3</text>
<text x="484.9" y="82.3">5</text>
<text x="484.9" y="79.8">4</text>
<text x="538.7" y="83.6">4</text>
<text x="538.7" y="81.1">3</text>
<text x="538.7" y="78.5">2</text>
<text x="542" y="82.3">4</text>
<text x="542" y="79.8">3</text>
<text x="226.9" y="86.4">6</text>
<text x="226.9" y="88.9">7</text>
<text x="229.3" y="85.1">IO5</text>
<text x="229.3" y="87.7">IO6</text>
<text x="239" y="88.9">RXD0</text>
<text x="239.3" y="86.4">TXD0</text>
<text x="246.3" y="87.7">36</text>
<text x="246.3" y="85.1">37</text>
<text x="370.6" y="90">1</text>
<text x="384.1" y="88.3" transform="rotate(-90 384.1 88.3)">DTR</text>
<text x="386.6" y="88.4" transform="rotate(-90 386.6 88.4)">DSR</text>
<text x="389.2" y="88.2" transform="rotate(-90 389.2 88.2)">TXD</text>
<text x="391.7" y="88.4" transform="rotate(-90 391.7 88.4)">RXD</text>
<text x="394.3" y="88.2" transform="rotate(-90 394.3 88.2)">RTS</text>
<text x="396.8" y="88.2" transform="rotate(-90 396.8 88.2)">CTS</text>
<text x="399.3" y="89.5" transform="rotate(-90 399.3 89.5)">NC11</text>
<text x="481.6" y="88.7">7</text>
<text x="481.6" y="86.2">6</text>
<text x="484.9" y="90">8</text>
<text x="484.9" y="87.4">7</text>
<text x="484.9" y="84.9">6</text>
<text x="538.7" y="88.7">6</text>
<text x="538.7" y="86.2">5</text>
<text x="542" y="90">7</text>
<text x="542" y="87.4">6</text>
<text x="542" y="84.9">5</text>
<text x="229.3" y="90.2">IO7</text>
<text x="229.3" y="92.7">IO15</text>
<text x="229.3" y="95.3">IO16</text>
<text x="240.2" y="94">IO41</text>
<text x="240.2" y="91.5">IO42</text>
<text x="246.3" y="95.3">33</text>
<text x="246.3" y="92.7">34</text>
<text x="246.3" y="90.2">35</text>
<text x="370.6" y="95">3</text>
<text x="370.6" y="92.5">2</text>
<text x="373.9" y="93.8">RI</text>
<text x="373.9" y="91.2">DCD</text>
<text x="381.6" y="90.2" transform="rotate(-90 381.6 90.2)">PGND</text>
<text x="399.5" y="93.8">NC10</text>
<text x="407.4" y="92.5">21</text>
<text x="407.4" y="95">20</text>
<text x="481.6" y="93.8">9</text>
<text x="481.6" y="91.2">8</text>
<text x="484.9" y="95">10</text>
<text x="484.9" y="92.5">9</text>
<text x="538.7" y="93.8">8</text>
<text x="538.7" y="91.2">7</text>
<text x="542" y="95">9</text>
<text x="542" y="92.5">8</text>
<text x="225.7" y="96.5">10</text>
<text x="225.7" y="99.1">11</text>
<text x="229.3" y="97.8">IO17</text>
<text x="229.3" y="100.4">IO18</text>
<text x="240.2" y="101.6">IO38</text>
<text x="240.2" y="99.1">IO39</text>
<text x="240.2" y="96.5">IO40</text>
<text x="246.3" y="100.4">31</text>
<text x="246.3" y="97.8">32</text>
<text x="370.6" y="100.1">5</text>
<text x="370.6" y="97.6">4</text>
<text x="373.9" y="101.4">D-</text>
<text x="373.9" y="98.9">D+</text>
<text x="373.9" y="96.3">GND</text>
<text x="400.8" y="96.3">NC9</text>
<text x="400.8" y="98.9">NC8</text>
<text x="400.8" y="101.4">NC7</text>
<text x="407.4" y="97.6">19</text>
<text x="407.4" y="100.1">18</text>
<text x="480.3" y="101.4">12</text>
<text x="480.3" y="98.9">11</text>
<text x="480.3" y="96.3">10</text>
<text x="484.9" y="100.1">12</text>
<text x="484.9" y="97.6">11</text>
<text x="537.4" y="101.4">11</text>
<text x="537.4" y="98.9">10</text>
<text x="538.7" y="96.3">9</text>
<text x="542" y="100.1">11</text>
<text x="542" y="97.6">10</text>
<text x="41.7" y="103.9">ESP USB:</text>
<text x="225.7" y="104.2">13</text>
<text x="225.7" y="106.7">14</text>
<text x="229.3" y="102.9">IO8</text>
<text x="229.3" y="105.4">IO19</text>
<text x="229.3" y="108">IO20</text>
<text x="240.2" y="106.7">IO36</text>
<text x="240.2" y="104.2">IO37</text>
<text x="246.3" y="108">28</text>
<text x="246.3" y="105.4">29</text>
<text x="246.3" y="102.9">30</text>
<text x="370.6" y="105.2">7</text>
<text x="370.6" y="102.7">6</text>
<text x="373.9" y="106.5">REGIN</text>
<text x="373.9" y="103.9">VDD</text>
<text x="400.8" y="103.9">NC6</text>
<text x="400.8" y="106.5">NC5</text>
<text x="407.4" y="102.7">17</text>
<text x="407.4" y="105.2">16</text>
<text x="407.4" y="107.7">15</text>
<text x="480.3" y="106.5">14</text>
<text x="480.3" y="103.9">13</text>
<text x="484.9" y="107.7">15</text>
<text x="484.9" y="105.2">14</text>
<text x="484.9" y="102.7">13</text>
<text x="537.4" y="106.5">13</text>
<text x="537.4" y="103.9">12</text>
<text x="542" y="107.7">14</text>
<text x="542" y="105.2">13</text>
<text x="542" y="102.7">12</text>
<text x="225.7" y="111.8">16</text>
<text x="229.3" y="110.5">IO3</text>
<text x="229.3" y="113.1">IO46</text>
<text x="240.2" y="109.2">IO35</text>
<text x="241.5" y="111.8">IO0</text>
<text x="246.3" y="113.1">26</text>
<text x="246.3" y="110.5">27</text>
<text x="400.8" y="109">NC4</text>
<text x="480.3" y="111.6">16</text>
<text x="480.3" y="109">15</text>
<text x="484.9" y="112.8">17</text>
<text x="484.9" y="110.3">16</text>
<text x="537.4" y="111.6">15</text>
<text x="537.4" y="109">14</text>
<text x="542" y="112.8">16</text>
<text x="542" y="110.3">15</text>
<text x="50.5" y="119.2">8</text>
<text x="50.5" y="116.6">9</text>
<text x="53.8" y="117.9">GNDVBUS</text>
<text x="67.1" y="116.6">1</text>
<text x="67.1" y="119.2">2</text>
<text x="225.7" y="116.9">18</text>
<text x="225.7" y="119.4">19</text>
<text x="229.3" y="115.6">IO9</text>
<text x="229.3" y="118.1">IO10</text>
<text x="240.2" y="119.4">IO47</text>
<text x="240.2" y="116.9">IO48</text>
<text x="240.2" y="114.3">IO45</text>
<text x="246.3" y="118.1">24</text>
<text x="246.3" y="115.6">25</text>
<text x="380.3" y="118.4" transform="rotate(-90 380.3 118.4)">8</text>
<text x="381.6" y="115.1" transform="rotate(-90 381.6 115.1)">VBUS</text>
<text x="382.8" y="118.4" transform="rotate(-90 382.8 118.4)">9</text>
<text x="384.1" y="115.1" transform="rotate(-90 384.1 115.1)">RST</text>
<text x="385.4" y="119.7" transform="rotate(-90 385.4 119.7)">10</text>
<text x="386.6" y="115.1" transform="rotate(-90 386.6 115.1)">NC1</text>
<text x="387.9" y="119.7" transform="rotate(-90 387.9 119.7)">11</text>
<text x="389.2" y="115.1" transform="rotate(-90 389.2 115.1)">SUSPEND</text>
<text x="390.4" y="119.7" transform="rotate(-90 390.4 119.7)">12</text>
<text x="391.7" y="115.1" transform="rotate(-90 391.7 115.1)">SUSPENG</text>
<text x="393" y="119.7" transform="rotate(-90 393 119.7)">13</text>
<text x="394.3" y="115.1" transform="rotate(-90 394.3 115.1)">NC2</text>
<text x="395.5" y="119.7" transform="rotate(-90 395.5 119.7)">14</text>
<text x="396.8" y="115.1" transform="rotate(-90 396.8 115.1)">NC3</text>
<text x="480.3" y="119.2">19</text>
<text x="480.3" y="116.6">18</text>
<text x="480.3" y="114.1">17</text>
<text x="484.9" y="117.9">19</text>
<text x="484.9" y="115.4">18</text>
<text x="537.4" y="119.2">18</text>
<text x="537.4" y="116.6">17</text>
<text x="537.4" y="114.1">16</text>
<text x="542" y="117.9">18</text>
<text x="542" y="115.4">17</text>
<text x="50.5" y="124.3">6</text>
<text x="50.5" y="121.7">7</text>
<text x="53.8" y="125.5">GND</text>
<text x="53.8" y="123">GND</text>
<text x="53.8" y="120.4">GND</text>
<text x="61.7" y="125.5">NC</text>
<text x="62" y="120.4">D+</text>
<text x="62.6" y="123">D-</text>
<text x="67.1" y="121.7">3</text>
<text x="67.1" y="124.3">4</text>
<text x="225.7" y="121.9">20</text>
<text x="225.7" y="124.5">21</text>
<text x="229.3" y="120.7">IO11</text>
<text x="229.3" y="123.2">IO12</text>
<text x="229.3" y="125.8">IO13</text>
<text x="240.2" y="124.5">IO14</text>
<text x="240.2" y="121.9">IO21</text>
<text x="246.3" y="123.2">22</text>
<text x="246.3" y="120.7">23</text>
<text x="480.3" y="124.3">21</text>
<text x="480.3" y="121.7">20</text>
<text x="484.9" y="125.5">22</text>
<text x="484.9" y="123">21</text>
<text x="484.9" y="120.4">20</text>
<text x="537.4" y="124.3">20</text>
<text x="537.4" y="121.7">19</text>
<text x="542" y="125.5">21</text>
<text x="542" y="123">20</text>
<text x="542" y="120.4">19</text>
<text x="59.9" y="128.1">GND</text>
<text x="67.1" y="126.8">5</text>
<text x="480.3" y="126.8">22</text>
<text x="537.4" y="129.3">22</text>
<text x="537.4" y="126.8">21</text>
<text x="542" y="128.1">22</text>
<text x="103.9" y="275.3">4</text>
<text x="79.7" y="277.9">3</text>
<text x="84.3" y="279.5">VIN</text>
<text x="94.2" y="277">VOUT</text>
<text x="103.9" y="280.4">2</text>
<text x="471.7" y="280.7">1</text>
<text x="479" y="280.7">3</text>
<text x="527.5" y="280.7">1</text>
<text x="534.9" y="280.7">3</text>
<text x="93.1" y="284.4" transform="rotate(-90 93.1 284.4)">GND</text>
<text x="94.2" y="282.1">VOUT</text>
<text x="471.7" y="283">2</text>
<text x="479" y="283">4</text>
<text x="527.5" y="283">2</text>
<text x="534.9" y="283">4</text>
<text x="91.5" y="289" transform="rotate(-90 91.5 289)">1</text>
<text x="310.4" y="305.7" transform="rotate(-90 310.4 305.7)">3</text>
<text x="303.9" y="310.9">2</text>
<text x="316.6" y="310.9">4</text>
<text x="306.1" y="312.2">DINDOUT</text>
<text x="311.7" y="316.2" transform="rotate(-90 311.7 316.2)">VSSVDD</text>
<text x="310.4" y="318.4" transform="rotate(-90 310.4 318.4)">1</text>
</g>
<g font-size="2.3" fill="#00f">
<text x="107.7" y="54.4">USB_DN</text>
<text x="107.7" y="56.9">USB_DP</text>
<text x="410" y="59.5">DTR</text>
<text x="403.6" y="64.6">0(1%)U0RXD</text>
<text x="410" y="62">U0RXD</text>
<text x="403.6" y="67.1">0(1%)RTS</text>
<text x="505.2" y="77.3">CHIP_PU</text>
<text x="562.4" y="77.3">GPIO1</text>
<text x="208" y="79.8">0(1%)</text>
<text x="219.5" y="78.5">CHIP_PU</text>
<text x="219.5" y="81.1">GPIO4</text>
<text x="219.5" y="83.6">GPIO5</text>
<text x="256.3" y="79.8">GPIO1</text>
<text x="256.3" y="82.3">GPIO2</text>
<text x="373.1" y="82.3">U5</text>
<text x="505.2" y="82.3">GPIO5</text>
<text x="505.2" y="79.8">GPIO4</text>
<text x="562.4" y="82.3">U0TXD</text>
<text x="562.4" y="79.8">GPIO2</text>
<text x="219.5" y="86.2">GPIO6</text>
<text x="219.5" y="88.7">GPIO7</text>
<text x="256.3" y="84.9">U0TXD</text>
<text x="256.3" y="87.4">U0RXD</text>
<text x="256.3" y="90">GPIO42</text>
<text x="505.2" y="90">GPIO15</text>
<text x="505.2" y="87.4">GPIO7</text>
<text x="505.2" y="84.9">GPIO6</text>
<text x="562.4" y="90">GPIO41</text>
<text x="562.4" y="87.4">GPIO42</text>
<text x="562.4" y="84.9">U0RXD</text>
<text x="219.5" y="91.2">GPIO158</text>
<text x="219.5" y="93.8">GPIO169</text>
<text x="256.3" y="92.5">GPIO41</text>
<text x="256.3" y="95">GPIO40</text>
<text x="505.2" y="95">GPIO17</text>
<text x="505.2" y="92.5">GPIO16</text>
<text x="562.4" y="95">GPIO39</text>
<text x="562.4" y="92.5">GPIO40</text>
<text x="219.5" y="96.3">GPIO17</text>
<text x="219.5" y="98.9">GPIO18</text>
<text x="219.5" y="101.4">GPIO812</text>
<text x="256.3" y="97.6">GPIO39</text>
<text x="256.3" y="100.1">GPIO38</text>
<text x="351.5" y="97.6">USB_DN</text>
<text x="351.5" y="100.1">USB_DP</text>
<text x="505.2" y="100.1">GPIO8</text>
<text x="505.2" y="97.6">GPIO18</text>
<text x="562.4" y="100.1">GPIO37</text>
<text x="562.4" y="97.6">GPIO38</text>
<text x="202.5" y="102.8" transform="rotate(-90 202.5 102.8)">10uF/25V(20%)</text>
<text x="208.8" y="103.1" transform="rotate(-90 208.8 103.1)">0.1uF/50V(10%)</text>
<text x="219.5" y="103.9">GPIO19</text>
<text x="219.5" y="106.5">GPIO20</text>
<text x="256.3" y="102.7">GPIO37</text>
<text x="256.3" y="105.2">GPIO36</text>
<text x="256.3" y="107.7">GPIO35</text>
<text x="505.2" y="107.7">GPIO9</text>
<text x="505.2" y="105.2">GPIO46</text>
<text x="505.2" y="102.7">GPIO3</text>
<text x="562.4" y="107.7">GPIO0</text>
<text x="562.4" y="105.2">GPIO35</text>
<text x="562.4" y="102.7">GPIO36</text>
<text x="219.5" y="109">GPIO315</text>
<text x="219.5" y="111.6">GPIO46</text>
<text x="256.3" y="110.3">GPIO0</text>
<text x="256.3" y="112.8">GPIO45</text>
<text x="347.7" y="111.6">10uF/25V(20%)</text>
<text x="505.2" y="112.8">GPIO11</text>
<text x="505.2" y="110.3">GPIO10</text>
<text x="562.4" y="112.8">GPIO48</text>
<text x="562.4" y="110.3">GPIO45</text>
<text x="110.2" y="119.2">GPIO19</text>
<text x="219.5" y="114.1">GPIO917</text>
<text x="219.5" y="116.6">GPIO10</text>
<text x="219.5" y="119.2">GPIO11</text>
<text x="256.3" y="115.4">GPIO48</text>
<text x="256.3" y="117.9">GPIO47</text>
<text x="505.2" y="117.9">GPIO13</text>
<text x="505.2" y="115.4">GPIO12</text>
<text x="562.4" y="117.9">GPIO21</text>
<text x="562.4" y="115.4">GPIO47</text>
<text x="219.5" y="121.7">GPIO12</text>
<text x="219.5" y="124.3">GPIO13</text>
<text x="256.3" y="120.4">GPIO21</text>
<text x="256.3" y="123">GPIO14</text>
<text x="505.2" y="120.4">GPIO14</text>
<text x="562.4" y="123">GPIO20</text>
<text x="562.4" y="120.4">GPIO19</text>
<text x="228.3" y="129.3">2.4GHz</text>
<text x="347.7" y="128.1">22.1K(1%)</text>
<text x="398.5" y="126.8">10K(1%)(NC)</text>
<text x="398.5" y="131.9">10K(1%)</text>
<text x="347.7" y="142">47.5K(1%)</text>
<text x="371.9" y="138.2">10uF/25V(20%)</text>
<text x="279.1" y="148.4">10K(1%)</text>
<text x="284.2" y="152.2">CHIP_PU</text>
<text x="280.4" y="161.1">1uF/16V(10%)</text>
<text x="335" y="238.6">CHIP_PU</text>
<text x="312.2" y="245.9">L8050QLT1G</text>
<text x="321.1" y="242.4">10K</text>
<text x="277.9" y="247.4">DTR</text>
<text x="295.7" y="246.2">10K(1%)</text>
<text x="277.9" y="264">RTS'</text>
<text x="295.7" y="262.7">10K(1%)</text>
<text x="310.9" y="266.5">L8050QLT1G</text>
<text x="87.4" y="270.3">SGM2212-3.3XKC3G/TR</text>
<text x="335" y="272.8">GPIO0</text>
<text x="133.1" y="279.2">5.1K(1%)</text>
<text x="321.1" y="276.7">10K</text>
<text x="491.2" y="280.5">GPIO0</text>
<text x="547.1" y="280.5">CHIP_PU</text>
<text x="145.8" y="286.8">REDLED</text>
<text x="122.5" y="300" transform="rotate(-90 122.5 300)">0.1uF/50V(10%)</text>
<text x="131.4" y="300" transform="rotate(-90 131.4 300)">10uF/25V(20%)</text>
<text x="72.9" y="302.5" transform="rotate(-90 72.9 302.5)">10uF/25V(20%)</text>
<text x="80.6" y="302.5" transform="rotate(-90 80.6 302.5)">0.1uF/50V(20%)</text>
<text x="468.4" y="300.5">0.1uF/50V(10%)(NC)</text>
<text x="524.3" y="300.5">0.1uF/50V(10%)(NC)</text>
<text x="288" y="310.9">RGB_CTRL</text>
<text x="307.1" y="322.4">GPIO38</text>
<text x="295.7" y="326.2">0(1%)</text>
</g>
<text font-size=".7" fill="#a00000" x="312.4" y="315.8">RGB</text>
</svg>
